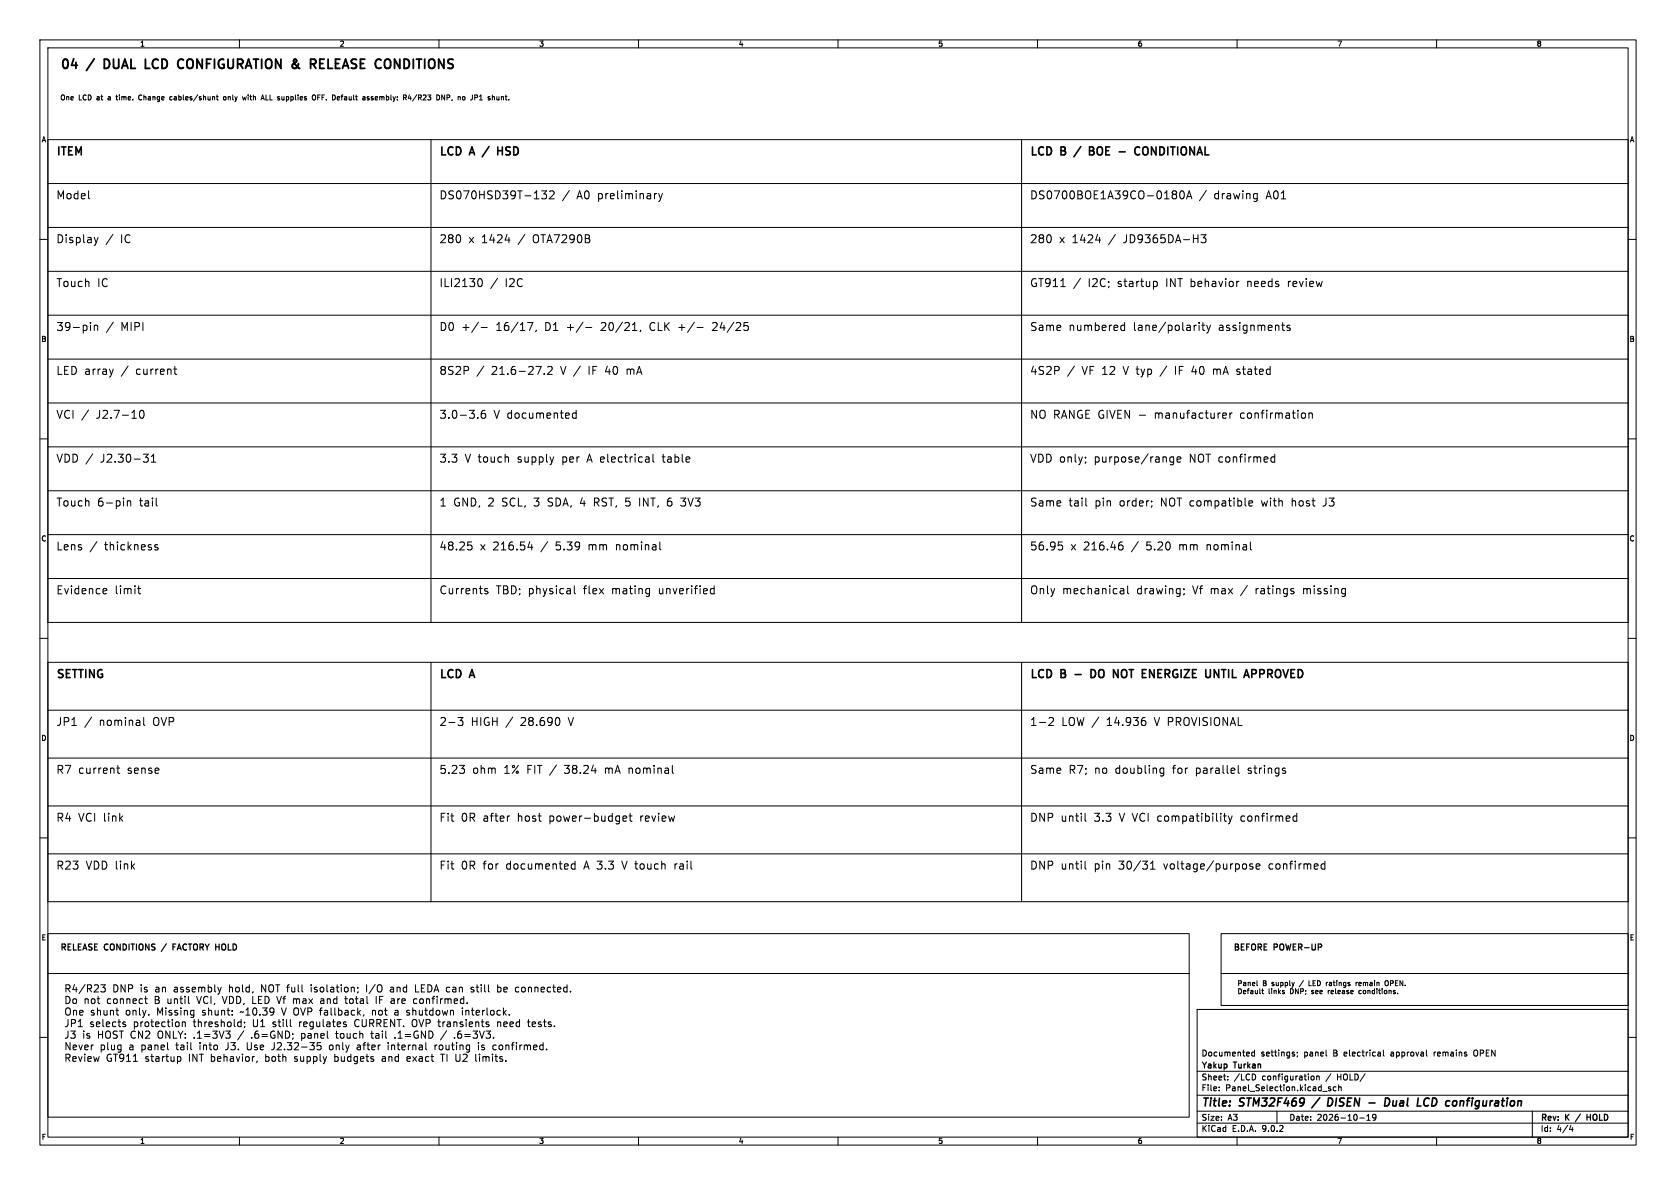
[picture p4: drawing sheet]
<svg xmlns="http://www.w3.org/2000/svg" width="420mm" height="297mm" viewBox="0 0 420 297" stroke-linecap="round" stroke-linejoin="round" font-family="sans-serif">
<g fill="none" stroke="#000" stroke-width=".25">
<path d="M10 10h400v277h-400zM12 12h396v273h-396zM60 10v2M110 10v2M160 10v2M210 10v2M260 10v2M310 10v2M360 10v2M12 35h396v121h-396zM29 24.2h.5M35 23.9l-.3 .4 .3 .7"/>
<path d="M43 24.2l-.5 .3 .1 .4 .4 .2M54.2 24.2h.5M54.4 23.8v1.1l.3 .2M56.6 24.3l-.4-.1-.2 .3 .1 .5 .5-.1M60.8 24.2l.2 .9 .2-.6 .3 .6 .2-.9M65.4 25.1l.4-1.3 .4 1.3M65.5 24.7h.6M78.4 23.9l.4-.1 .2 .2 .1 .6-.3 .5-.5-.2v-.7zM79.6 24.4h.4M80.2 23.8h-.6v1.3M84.6 24.3h.4M84.6 25h.4"/>
<path d="M85.1 24.5l-.6 .1M92.5 24.3l-.3-.1-.2 .2 .5 .3v.3h-.5M101.1 23.8h.5l.2 .2-.1 .4-.6 .1M101.4 24.5l.4 .6M102.6 23.7l-.3 .9h.8M102.9 24.2v.9M108 35v121M110 24v.9M111.4 23.8v1.3l-.7-1.3v1.3M118.4 23.8v.9M119.6 23.9l-.6-.1v1.3M120.2 25.1h.7"/>
<path d="M120.2 24.2l.3-.4v1.3M124.5 24.2l.1 .8 .4-.1M125 24.2v.9M256 35v121M12 57h396M12 46h396M22.3 49.7l.2 .1M23.6 59.5l.5 1.3M24.6 59.5l-.5 1.3M28.3 58.7l-1.7 2.6M131.5 58.7l-1.7 2.6M135.7 47.8h1.3l-.7 .8 .6 .2v.8l-.3 .2-.9-.2"/>
<path d="M137.7 48l.8-.2 .3 .2 .1 .4-1.3 1.4h1.3M142.7 47.7l-1.7 2.6M164.6 48.5l-.5 .2M165.1 48.5l.4 1.3M165.5 49.8l-.4 .7M166 48.5l-.5 1.3M279.5 58.7l-1.7 2.6M294.5 47.8l.4 .4-.4 .5 .4 .4v.4l-.4 .3M295.9 47.9l.2-.1a1.07 1.07 0 0 1 .7 1 1.07 1.07 0 0 1-.7 1 1.33 1.33 0 0 1-.2-1.9zM297.3 49.8l.7-2 .7 2M297.5 49.3h1M301 58.8h1.2l-.7 .8 .6 .2v.8l-.3 .2-.8-.2"/>
<path d="M302.3 47.7l-1.7 2.6M314.5 48.5l.6 .1M315.1 49.7l-.6 .1M315.1 48.5v1.6l-.2 .3-.5 .1M10 60h2M12 68h396M12 79h396M24.1 60.8l-.2 .5M120 69.9l.2-.1a1.07 1.07 0 0 1 .7 1 1.07 1.07 0 0 1-.7 1l-.2-.1M124.7 69.7l-1.7 2.6M126.6 60.2h1.2M265.8 71.8h1.2"/>
<path d="M270.8 69.7l-1.7 2.6M274.6 60.2h1.2M289.2 70.5h.4l.4 .4-.1 .7-.7 .2M309.9 70.5v1.3M310.5 70.5l-.4 .1-.2 .3M408 60h2M12 90h396M22.7 80.8v.2M22.7 81.5v1.3M23.6 81.7l.3-.2 .5 .1 .1 1.2M23.6 81.5v1.3M28.4 92.5l-.5 1.3"/>
<path d="M28.4 80.7l-1.7 2.6M32.1 91.7l-1.7 2.6M43.5 92.5h.8M43.8 91.8v1.8l.5 .2M119.9 80.7l-1.7 2.6M120.6 82.1h1.5M121.2 91.7l-1.7 2.6M132.2 80.8h1.3l-.8 2M134.3 91.8h1.3l-.8 2M134.4 82.7l-.2 .4M136.4 93.6v.2M137.2 92l.8-.2 .3 .2 .1 .4-1.3 1.4h1.3"/>
<path d="M146.1 80.7l-1.7 2.6M146.8 82.1h1.5M158.5 82.8h1.1M158.9 81.1l.2-.3v2M160.6 82.7l-.2 .4M174.7 82.1h1.5M187.4 80.8h-.9l-.1 1 .3-.2 .6 .1 .2 .3-.1 .6-.3 .2-.7-.2M269.2 91.7l-1.7 2.6M281 82.6l.2 .2 .6-.1M281.8 80.8v2M281.8 81.6l-.6-.1-.2 .2M299.6 81.5h.2"/>
<path d="M300.5 80.8v.2M300.5 81.5v1.3M301.1 81.5h.8M301.4 80.8v1.8l.5 .2M302.4 81.5l.5 1.3M302.9 82.8l-.5 .7M303.3 81.5l-.4 1.3M321.1 81.5h.8M321.7 82.8h.2M323.2 81.6l-.4-.1-.3 .3 .1 .3 .6 .2v.4h-.7M10 110h2M12 101h396"/>
<path d="M12 112h396M22.2 102.7l-1.7 2.6M23.2 113.7l-1.7 2.6M33.1 104.8h1.1M35.2 102.9l.2-.1a1.07 1.07 0 0 1 .7 1 1.07 1.07 0 0 1-.7 1 1.33 1.33 0 0 1-.2-1.9zM35.9 113.8h1.2l-.6 .8 .6 .2v.7l-.3 .3h-.6M37.9 115.8h1.2M37.9 114.4l.6-.6v2M119.7 104.6v.2M121.5 102.8a.79 .79 0 0 0-.9 .9v.8l.2 .2 .5 .1 .3-.2 .1-.6-.2-.3-.5-.1-.4 .4M127.1 114.5l.3 .3v1M138.8 114.5l-.5 1.3"/>
<path d="M144.4 103.6l-.6-.1-.4 .4 .2 .8h.8M144.4 102.8v2M162 114.5h.4l.3 .3v1M162.7 115.7l-.7 .1M162.7 115l-.7 .1M163.6 113.8v1.8l.3 .2M272 114.6v.2M272.1 115.7l-.2 .4M285.5 104.1h1.6M294.1 114.5v1.6l-.4 .4-.5-.1M294.1 114.6l-.6-.1-.4 .4 .2 .8h.8M295 115.2l.9-.2-.1-.4-.6-.1-.2 .3 .1 .9h.7"/>
<path d="M306.5 104.7h.7M306.5 103.6l.6-.1 .2 .5-.9 .2M308.2 103.5v1.3M308.8 103.5l-.4 .1-.2 .3M319.4 114.6l-.5-.1-.4 .4 .2 .8h.7M319.4 113.8v2M326.5 103.5l.5 .1 .1 .3v.7l-.6 .2M328 103.7l.3-.2 .5 .1 .1 1.2M328 103.5v1.3M408 110h2M12 134h396M12 123h396"/>
<path d="M24.3 135.7l-1.7 2.6M31.9 125.7l.3-.2 .5 .1 .1 1.2M31.9 125.5v1.3M39.1 124.8v1.8l.3 .2M39.5 136.6l-.4-.1-.3 .3 .1 .3 .6 .2v.4h-.7M117.2 135.8h1M117.4 136.6h.5l.4 .4-.2 .7-.7 .1M132.8 135.7l-.5 1.5h1.2M133.2 136.5v1.3M137.2 135.7l-1.7 2.6M165.3 135.8v1.8l.3 .2M265.2 135.8h1"/>
<path d="M265.4 136.6h.5l.4 .4-.2 .7-.7 .1M272.1 124.8v1.8l.3 .2M280.7 136.6l.5 .1 .2 .3-.1 .6-.6 .2M281.2 135.8l-.5 .1M285.2 135.7l-1.7 2.6M288.6 125.6v.2M288.7 126.7l-.2 .4M313 126.2l.9-.2-.1-.4-.6-.1-.2 .3 .1 .9h.7M313.3 135.8v1.8l.3 .2M10 160h2M12 145h396M26.1 147.5l.6 .1 .1 .4-1 .2"/>
<path d="M26.7 148.7l-.6 .1M34.5 147.5h.7M34.8 146.8v1.8l.4 .2M121.5 147.6h.7M121.5 148.1l.7 .2 .1 .3-.3 .2-.6-.1M143.9 146.8v1.8l.3 .2M162.2 147.5l.6 .1M162.8 148.7l-.6 .1M162.8 147.5v1.6l-.2 .3-.5 .1M179 147.6l-.6-.1-.4 .4 .2 .8h.8M179 146.8v2M280.8 147.6h.7l.1 1.2"/>
<path d="M280.8 148.7h.8M281.6 148l-.8 .2M282.6 146.8v1.8l.3 .2M296.7 147.6v.2M296.8 148.7l-.2 .4M323.7 147.5l.5 .1M323.7 148.2l.5 .1 .1 .3-.3 .2h-.4M336.6 147.5l.5 .1M337.1 148.7l-.5 .1M337.1 147.5v1.6l-.1 .3-.5 .1M408 160h2M12 166h396v60h-396z"/>
<path d="M12 178h396M23 179.7l-1.8 2.6M36 179.8v1.8l.3 .2M108 166v60M114.8 179.8h1.2l-.7 .8 .6 .2v.8l-.3 .2-.7-.1M128.5 179.7l-1.7 2.6M139.6 179.8a1.07 1.07 0 0 1 .7 1 1.07 1.07 0 0 1-.7 1M256 166v60M275.3 179.7l-1.7 2.6M287 179.8l-.6 .1M12 190h396M29.2 192.5h.8"/>
<path d="M29.5 191.8v1.8l.5 .2M115.1 191.8h1.3l-.7 .8M116.3 192.8v.8M148.2 193.2h1.2M168.5 191.8v1.8l.3 .2M262.9 180l.7-.2 .3 .2 .1 .4-1.2 1.4h1.2M286.4 180.6l.6 .1 .1 .3v.6l-.7 .2M291.6 192.6l-.5-.1-.4 .4 .2 .8h.7M291.6 192.5v1.6l-.4 .4-.4-.1M309.1 192.5l.3 .5-.9 .2M309.3 193.7l-.2 .1M310.3 191.8v1.8l.3 .2"/>
<path d="M321.6 192.5l.5 .1M321.6 193.2l.5 .1 .1 .3-.3 .2h-.4M10 210h2M12 202h396M12 214h396M127.7 204.5l-.4 .1M144.1 216.6l-.6-.1-.4 .4 .2 .8h.8M144.1 215.8v2M156.1 205.2l1-.2-.1-.4-.6-.1-.3 .3 .1 .9h.8M157.6 204.5h.8M157.9 203.8v1.8l.5 .2M271.9 203.8v1.8l.3 .2"/>
<path d="M271.9 215.8v1.8l.3 .2M288.3 217.8h1.1M288.3 216.4l.6-.6v2M306.6 204.5h.7M306.9 203.8v1.8l.4 .2M307.8 204.5l.5 1.3M308.3 205.8l-.5 .7M308.8 204.5l-.5 1.3M312 216.5l.4 .4v.6l-.4 .3M313.9 216.6l-.5-.1-.3 .3 .1 .3 .7 .2v.4h-.8M314.8 217.2l.9-.2-.1-.4-.5-.1-.3 .3 .1 .9h.7M325 204.6l-.6-.1-.4 .4 .2 .8h.8"/>
<path d="M325 203.8v2M332 216.6l-.6-.1-.3 .4 .1 .8h.8M332 215.8v2M408 210h2M12 234h286v46h-286zM306 234h102v18h-102zM12 244h286M25.3 246.8h1.1l-.6 .7 .5 .2v.8l-.3 .1-.7-.1M29 253.2h.7M29.4 254.3l.3 .1M30.8 256.6l.7 .4-.1 .2-.5 .1M36.2 250.3h.7"/>
<path d="M36.5 249.7v1.6l.4 .2M37.3 254.3v.1M45.7 256.1v1.2M45.8 256.2l-.1 .1M46.4 256.2v1.1M47.2 251.3l.3 .2M48.4 253.2l.2 .1M48.6 253.2v1.5l-.2 .2M48.6 254.3l-.2 .1M54.6 247.4l.4 1.2M55 248.6l-.2 .5M55.4 247.4l-.4 1.2"/>
<path d="M57.3 259.1l.4 .3v.5l-.4 .3M57.7 258.4l-.6 .7M58.2 254.3v.1M58.2 253.3v.2M59.9 256.1l.5 .1M60.4 257.2l-.5 .1M60.4 255.5v1.8M61.3 256.2v.2M61.4 257.2l-.2 .4M72.8 257.1l.2 .2M86.1 256.6l.7 .4-.1 .2-.5 .1M86.1 256.2h.6"/>
<path d="M89.6 247.5v.2M89.7 248.5l-.1 .4M91.2 254.3l-.2 .4M103.8 250.4l-.2 .3 .2 .7M117.1 251.4v.1M118 248.5l.2 .1M118.1 247.5v.4M121.9 256.6l.7 .4-.1 .2-.5 .1M121.9 256.2h.6M124.7 246.8v1.8M124.7 248.5l.2 .1M124.9 247.4l-.2 .1"/>
<path d="M127.6 254.3v.1M129.5 247.4l-.3 .4v.5l.3 .3M300 253h108v32h-108zM306 244h102M315 245.8v1.1l.2 .2M316.2 248.2h.4M316.4 247.8v1.1l.2 .2M321.8 248.7v.3M339.8 246.2v.9M340.2 246.2l-.4 .3M340.8 248.2l-.3 .3v.3l.3 .3M347.7 245.9h-.5l-.1 .3v.7l.3 .2 .3-.1"/>
<path d="M350.2 248.9v.2M10 260h2M42.1 263l.1 .1M44.6 264.8h.4l.3 .4-.1 .6-.6 .2M64.4 265.9l-.1 .4M79.5 261.3l-.1 .9 .3-.2 .6 .1 .2 .7-.4 .3-.7-.2M106.7 262.9l.3 .2M113.9 260v.2M119.9 261.9v1.2M123.7 262l-.2 .3 .2 .7M137 262.9v.2M300 278.5h108"/>
<path d="M300 274.5h108M300 268.5h108M305.5 273.2v.2M305.5 272.5v.1M307.7 270.5v.2M307.7 269.8v.1M314.4 263.8l-.5-.1-.2 .3 .1 .6h.6M314.4 263.2v1.5M314.6 269.5v.8M320 278.5v3M324.2 264.2l.2 .2-.2 .3M324.2 263.7l.2 .1"/>
<path d="M325.1 263.8v.1M325.2 264.6l-.2 .3M328.8 269.7l.5 .3-.1 .5-.4 .2M329.9 269.8h.6l.1 .9M329.9 269.7v1M332.4 264.6l.1 .1M333.4 272.5l-.3-.1-.2 .2v.2l.5 .2v.3h-.5M334.8 272.5l-.4-.1-.3 .3 .1 .6h.6M335.4 272.5h.6l.1 .9M335.4 271.9v1.5M342.5 279.7l.4-.4v1.5M344.8 279.9l-.3 .3-.4-.1-.1-.7 .5-.1 .3 .3-.1 .8-.2 .3-.4 .1"/>
<path d="M345.9 263.8v.9M345.9 264.6l-.1 .1M345.9 264l-.1 .1M346.7 263.2v1.3l.2 .2M357.5 264.6l.2 .1M369.4 263.4v1.1M384 278.5v6.5M408 260h2M60 285v2M110 285v2M160 285v2M210 285v2"/>
<path d="M260 285v2M300 281.5h108M310 285v2M340.7 280.2h1.2M342.5 280.8h.9M360 285v2M393.7 282l-.4 1.1h.9M394 282.6v1"/>
</g>
<g fill="none" stroke="#000" stroke-width=".3">
<path d="M16.3 236.7l-.7-.1v1.5M17.8 236.6h-.7v1.5M18.4 236.6v1.5M20.3 236.6h-.7v1.5M20.8 238.1l.5-1.5 .5 1.5M23.1 236.7h-.8M24.4 236.6h-.7v1.5M27.1 236.7l-.5-.1-.3 .2M27.7 236.8l.3-.2 .6 .2M30.1 236.6v1.5l-.8-1.5v1.5M31.6 236.8l-.8-.2v1.5M32.3 236.6v1.5"/>
<path d="M32.8 236.6h.9M33.3 236.6v1.5M34.2 236.6v1.5M34.9 236.8l.3-.2 .6 .2M37.3 236.6v1.5l-.8-1.5v1.5M38.8 236.7h-.7M41.7 236.5l-1.3 2M43.3 237.3h.5M44.1 236.6h-.8v1.5M44.4 238.1l.5-1.5 .5 1.5M46.8 236.7l-.5-.1-.3 .2M47.2 236.6h.9"/>
<path d="M47.6 236.6v1.5M48.6 236.8l.2-.2 .6 .2M50.9 236.7l-.8-.1v1.5M51.4 236.6l.5 .8 .5-.8M54.1 236.6v1.5M54.9 236.6v1.5M55.6 236.8l.3-.2 .6 .2M57.2 236.6v1.5M59.1 236.8l-.7-.2v1.5M310.3 236.7l-.7-.1v1.5M311.8 236.6h-.7v1.5M313.1 236.6h-.7v1.5"/>
<path d="M313.7 236.8l.3-.2 .6 .2M316.1 236.7l-.8-.1v1.5M317.5 236.6h-.7v1.5M320.1 236.7l-.8-.1v1.5M320.8 236.8l.3-.2 .5 .2M322.2 236.6l.4 1.5M323.5 236.6l-.4 1.5M324.8 236.6h-.7v1.5M326.2 236.7l-.8-.1v1.5M328.8 236.6v1.2M329.6 236.6v1.2M331.1 236.7l-.8-.1v1.5"/>
<path d="M396 279.2l-1.2 1.9M397.7 279.3v1.5M397.7 280h.8"/>
</g>
<g fill="none" stroke="#000" stroke-width=".4">
<path d="M14.7 36.8v2M15.4 36.8h1.1M16 36.8v2M17.2 37.8h.7M18.2 36.8h-1v2h1M19 38.8v-2l.7 1.5 .7-1.5v2M110.7 36.8v2M113.5 37l-.6-.2-.4 .3M115.3 37.1l-.5-.3h-.4v2M117.6 38.8l.7-2 .6 2M122.5 36.7l-1.7 2.6M124.7 37.8h1.2"/>
<path d="M124.7 36.8v2M125.9 36.8v2M127.9 36.9l-.8-.1-.3 .2M129.7 37.1l-.5-.3h-.5v2M258.7 36.8v2M261.5 37l-.6-.2-.4 .3M263.3 37.1l-.5-.3h-.4v2M266.8 37l-.3-.2h-.6v2M270.8 36.7l-1.7 2.6M273 37.8h.7M273.7 37.8l.3 .1M274 37l-.3-.2h-.7v2l1-.1"/>
<path d="M274 37.6l-.3 .2M275 37.1a.68 .68 0 0 1 1.2 0M278.1 36.8h-1v2M280.5 38.1h1.5M285.6 37a.8 .8 0 0 0-1 0 .8 .8 0 0 0-.2 1 .75 .75 0 0 0 .3 .7 .75 .75 0 0 0 .9-.1M287.6 37.1a.67 .67 0 0 0-.8-.3 .67 .67 0 0 0-.4 .7v.7a.67 .67 0 0 0 .8 .6M289.7 36.8v2l-1.2-2v2M291.6 37.1l-.5-.3h-.5v2M292.6 36.8v2M293.3 36.8h1.2M293.9 36.8v2M295.1 36.8v2"/>
<path d="M296.1 37.1a.68 .68 0 0 1 1.1 0M299.3 36.8v2l-1.1-2v2M300 38.8l.6-2 .7 2M302 36.8v2M15.8 167.9l-.8-.1-.3 .2M17.6 167.8h-1v2M18.2 167.8h1.1M18.7 167.8v2M19.7 167.8h1.1M20.3 167.8v2M21.5 167.8v2M23.6 167.8v2l-1.1-2v2"/>
<path d="M25.6 167.9l-.5-.1-.5 .3M110.7 167.8v2M113.5 168l-.6-.2-.4 .3M115.3 168.1l-.5-.3h-.4v2M117.6 169.8l.7-2 .6 2M258.7 167.8v2M261.5 168l-.6-.2-.4 .3M263.3 168.1l-.5-.3h-.4v2M266.8 168l-.3-.2h-.6v2M269.4 169.1h1.5M274.4 168.1l-.5-.3h-.5v2h.5l.5-.3M275.4 168.1a.68 .68 0 0 1 1.1 0"/>
<path d="M280.2 167.8v2l-1.2-2v2M281.1 168.1a.68 .68 0 0 1 1.2 0M282.9 167.8h1.2M283.5 167.8v2M287.2 167.8h-.9v2M289.2 167.8v2l-1.1-2v2M291.1 167.8h-.9v2M293 168l-.3-.2h-.7v2M295 167.9l-.5-.1-.4 .3M296 167.8v2M296.7 167.8h1.4l-1.4 2M299.8 167.8h-1v2"/>
<path d="M302.2 167.8v1.6M303.3 167.8v1.6M305.4 167.8v2l-1.1-2v2M306.1 167.8h1.1M306.6 167.8v2M307.9 167.8v2M308.8 167.8v2M311.7 169.8l.7-2 .6 2M314.7 168l-.2-.2h-.8v2M315.7 168.9h.8M316.7 168l-.2-.2h-.8v2M318.7 168l-.2-.2h-.8v2"/>
<path d="M319.7 168.1a.68 .68 0 0 1 1.1 0M321.5 167.8l.7 2 .6-2M324.5 167.8h-1v2M326.3 168.1l-.5-.3h-.5v2M330.7 275.1l-2 2.6M333.7 275.3l-.8-.1-.2 2h.4l.6-.3M343 276.4h1.6M347 277.2l.2-2a1 1 0 0 1 1.1 .7 1 1 0 0 1-.6 1.2l-.3 .1M349.1 275.9l-.1 1 .1 .2 .4 .1M357.3 275.3l.5-.1 .3 .2M357.9 277l-.6 .2M366.5 275.9l-.4 .1"/>
</g>
<g fill="none" stroke="#000" stroke-width=".46">
<path d="M16 15.1l.3-.3 .5 .3M18.5 14.7l-.6 1.7M23.6 14.7l-1.9 3M27.2 15.2l-.5-.4h-.6v2.3h.6M28.4 14.8v1.9M29.8 14.8v1.9M30.5 17.1l.8-2.3 .8 2.3M32.8 14.8v2.3M36.4 14.8v2.3h1.1M39.6 15.1l-.1-.2a.83 .83 0 0 0-1.1 .3M41.7 15.2l-.5-.4h-.6v2.3M46 15.1l-.1-.2a.83 .83 0 0 0-1.1 .3"/>
<path d="M46 16.9l-.1 .1M47 15.2a.78 .78 0 0 1 1.3 0M50.7 14.8v2.3l-1.3-2.3v2.3M52.9 14.8h-1.1v2.3M53.7 14.8v2.3M56 14.9a.83 .83 0 0 0-1 .3M57.1 14.8v1.9M58.5 14.8v1.9M60.8 15.1l-.4-.3h-.8v2.3M61.5 17.1l.8-2.3 .8 2.3M63.5 14.8h1.3M64.2 14.8v2.3"/>
<path d="M65.6 14.8v2.3M66.7 15.2a.78 .78 0 0 1 1.3 0M70.4 14.8v2.3l-1.3-2.3v2.3M73.6 15.2l.3-.4 .4 .4M79 15.1l-.3-.3h-.9v2.3M80.1 15.9h.8M81.2 14.8h-1.1v2.3h1.1M82.2 14.8v2.3M85.2 14.8h-1.1v2.3M85.8 17.1l.8-2.3 .8 2.3M89.3 14.9l-.8-.1-.4 .3M91.4 14.8h-1.1v2.3"/>
<path d="M95.5 15.1l-.1-.2a.83 .83 0 0 0-1.1 .3M96.5 15.2a.78 .78 0 0 1 1.3 0M100.2 14.8v2.3l-1.3-2.3v2.3M102.4 15.2l-.6-.4h-.5v2.3M103.6 14.8v2.3M104.3 14.8h1.4M105 14.8v2.3M106.4 14.8v2.3M107.5 15.2a.78 .78 0 0 1 1.3 0M111.2 14.8v2.3l-1.3-2.3v2.3M113.5 14.9l-.8-.1-.4 .3"/>
</g>
<g font-size="3.2">
<text x="15" y="18.4">04</text>
<text x="27.1" y="18.4">DUAL</text>
<text x="38.4" y="18.4">LCD</text>
<text x="47.5" y="18.4">CONFIGURATION</text>
<text x="77" y="18.4">&amp;</text>
<text x="82.5" y="18.4">RELEASE CONDITIONS</text>
</g>
<g font-size="2.8">
<text x="110" y="39.9">LCD</text>
<text x="117.9" y="39.9">A</text>
<text x="126.4" y="39.9">HSD</text>
<text x="258" y="39.9">LCD</text>
<text x="265.9" y="39.9">B</text>
<text x="274.7" y="39.9">BOE</text>
<text x="287.7" y="39.9">CONDITIONAL</text>
<text x="14" y="50.2">Model</text>
<text x="110" y="50.2">DS070HSD39T-132</text>
<text x="144.4" y="50.2">A0 preliminary</text>
<text x="258" y="50.2">DS0700BOE1A39CO-0180A</text>
<text x="304" y="50.2">drawing</text>
<text x="317.1" y="50.2">A01</text>
<text x="14" y="61.2">Display</text>
<text x="30" y="61.2">IC</text>
<text x="110" y="61.2">280</text>
<text x="117.3" y="61.2">x 1424</text>
<text x="133.4" y="61.2">OTA7290B</text>
<text x="258" y="61.2">280</text>
<text x="265.3" y="61.2">x 1424</text>
<text x="281.4" y="61.2">JD9365DA-H3</text>
<text x="14" y="72.2">Touch</text>
<text x="24.2" y="72.2">IC</text>
<text x="110" y="72.2">ILI2130</text>
<text x="126.4" y="72.2">I2C</text>
<text x="258" y="72.2">GT911</text>
<text x="272.5" y="72.2">I2C;</text>
<text x="279.9" y="72.2">startup</text>
<text x="292" y="72.2">INT behavior</text>
<text x="312.4" y="72.2">needs</text>
<text x="322.7" y="72.2">review</text>
<text x="14" y="83.2">39-pin</text>
<text x="30.1" y="83.2">MIPI</text>
<text x="110" y="83.2">D0 +/-</text>
<text x="124.1" y="83.2">16/17,</text>
<text x="136.4" y="83.2">D1 +/-</text>
<text x="150.5" y="83.2">20/21,</text>
<text x="162.7" y="83.2">CLK +/-</text>
<text x="178.6" y="83.2">24/25</text>
<text x="258" y="83.2">Same</text>
<text x="267.7" y="83.2">numbered</text>
<text x="283.8" y="83.2">lane/polarity</text>
<text x="305.2" y="83.2">assignments</text>
<text x="14" y="94.2">LED array</text>
<text x="33.9" y="94.2">current</text>
<text x="110" y="94.2">8S2P</text>
<text x="123" y="94.2">21.6-27.2</text>
<text x="140.4" y="94.2">V /</text>
<text x="147.3" y="94.2">IF 40</text>
<text x="157" y="94.2">mA</text>
<text x="258" y="94.2">4S2P</text>
<text x="271" y="94.2">VF 12</text>
<text x="281.4" y="94.2">V typ</text>
<text x="290.7" y="94.2">/</text>
<text x="294.4" y="94.2">IF 40</text>
<text x="304" y="94.2">mA stated</text>
<text x="14" y="105.2">VCI /</text>
<text x="23.9" y="105.2">J2.7-10</text>
<text x="110" y="105.2">3.0-3.6</text>
<text x="123.6" y="105.2">V documented</text>
<text x="258" y="105.2">NO RANGE GIVEN -</text>
<text x="289.2" y="105.2">manufacturer</text>
<text x="310.7" y="105.2">confirmation</text>
<text x="14" y="116.2">VDD /</text>
<text x="25" y="116.2">J2.30-31</text>
<text x="110" y="116.2">3.3</text>
<text x="116.3" y="116.2">V touch</text>
<text x="129.5" y="116.2">supply</text>
<text x="140.7" y="116.2">per</text>
<text x="147" y="116.2">A electrical</text>
<text x="166" y="116.2">table</text>
<text x="258" y="116.2">VDD only;</text>
<text x="274" y="116.2">purpose/range</text>
<text x="297.9" y="116.2">NOT confirmed</text>
<text x="14" y="127.2">Touch</text>
<text x="24.2" y="127.2">6-pin</text>
<text x="34.8" y="127.2">tail</text>
<text x="110" y="127.2">1 GND, 2 SCL, 3 SDA, 4 RST, 5 INT, 6</text>
<text x="170.8" y="127.2">3V3</text>
<text x="258" y="127.2">Same</text>
<text x="267.7" y="127.2">tail</text>
<text x="274.2" y="127.2">pin</text>
<text x="280.4" y="127.2">order;</text>
<text x="290.7" y="127.2">NOT compatible</text>
<text x="316.1" y="127.2">with</text>
<text x="323.6" y="127.2">host</text>
<text x="331.6" y="127.2">J3</text>
<text x="14" y="138.2">Lens</text>
<text x="26" y="138.2">thickness</text>
<text x="110" y="138.2">48.25</text>
<text x="120.2" y="138.2">x 216.54</text>
<text x="139.1" y="138.2">5.39</text>
<text x="147.3" y="138.2">mm</text>
<text x="154.2" y="138.2">nominal</text>
<text x="258" y="138.2">56.95</text>
<text x="268.2" y="138.2">x 216.46</text>
<text x="287.1" y="138.2">5.20</text>
<text x="295.3" y="138.2">mm</text>
<text x="302.2" y="138.2">nominal</text>
<text x="14" y="149.2">Evidence</text>
<text x="28.6" y="149.2">limit</text>
<text x="110" y="149.2">Currents</text>
<text x="124.2" y="149.2">TBD; physical</text>
<text x="146.1" y="149.2">flex</text>
<text x="153.2" y="149.2">mating</text>
<text x="165" y="149.2">unverified</text>
<text x="258" y="149.2">Only</text>
<text x="266.1" y="149.2">mechanical</text>
<text x="284.7" y="149.2">drawing;</text>
<text x="298.7" y="149.2">Vf max</text>
<text x="310.9" y="149.2">/</text>
<text x="314.5" y="149.2">ratings</text>
<text x="326.5" y="149.2">missing</text>
<text x="14" y="170.9">SETTING</text>
<text x="110" y="170.9">LCD</text>
<text x="117.9" y="170.9">A</text>
<text x="258" y="170.9">LCD</text>
<text x="265.9" y="170.9">B</text>
<text x="275.1" y="170.9">DO</text>
<text x="281.5" y="170.9">NOT</text>
<text x="289.5" y="170.9">ENERGIZE</text>
<text x="306.2" y="170.9">UNTIL</text>
<text x="316.8" y="170.9">APPROVED</text>
<text x="14" y="182.2">JP1</text>
<text x="24.7" y="182.2">nominal</text>
<text x="38.2" y="182.2">OVP</text>
<text x="110" y="182.2">2-3</text>
<text x="117.9" y="182.2">HIGH /</text>
<text x="130.3" y="182.2">28.690</text>
<text x="142.3" y="182.2">V</text>
<text x="258" y="182.2">1-2</text>
<text x="265.9" y="182.2">LOW /</text>
<text x="277.1" y="182.2">14.936</text>
<text x="289.2" y="182.2">V PROVISIONAL</text>
<text x="14" y="194.2">R7 current</text>
<text x="31.7" y="194.2">sense</text>
<text x="110" y="194.2">5.23</text>
<text x="118.2" y="194.2">ohm</text>
<text x="126.1" y="194.2">1% FIT /</text>
<text x="141.3" y="194.2">38.24</text>
<text x="151.5" y="194.2">mA nominal</text>
<text x="258" y="194.2">Same</text>
<text x="267.7" y="194.2">R7;</text>
<text x="274.1" y="194.2">no</text>
<text x="279.3" y="194.2">doubling</text>
<text x="293.8" y="194.2">for</text>
<text x="299.5" y="194.2">parallel</text>
<text x="312.6" y="194.2">strings</text>
<text x="14" y="206.2">R4 VCI link</text>
<text x="110" y="206.2">Fit</text>
<text x="115.4" y="206.2">0R after</text>
<text x="129.5" y="206.2">host</text>
<text x="137.5" y="206.2">power-budget</text>
<text x="160.3" y="206.2">review</text>
<text x="258" y="206.2">DNP until</text>
<text x="274" y="206.2">3.3</text>
<text x="280.4" y="206.2">V VCI compatibility</text>
<text x="310.8" y="206.2">confirmed</text>
<text x="14" y="218.2">R23</text>
<text x="21.4" y="218.2">VDD link</text>
<text x="110" y="218.2">Fit</text>
<text x="115.4" y="218.2">0R for</text>
<text x="126.6" y="218.2">documented</text>
<text x="146.2" y="218.2">A 3.3</text>
<text x="155.9" y="218.2">V touch</text>
<text x="169" y="218.2">rail</text>
<text x="258" y="218.2">DNP until</text>
<text x="274" y="218.2">pin</text>
<text x="280.2" y="218.2">30/31</text>
<text x="291.5" y="218.2">voltage/purpose</text>
<text x="317.8" y="218.2">confirmed</text>
<text x="301" y="277.9">Title:</text>
<text x="310.6" y="277.9">STM32F469</text>
<text x="334.3" y="277.9">DISEN</text>
<text x="345.4" y="277.9">-</text>
<text x="350.2" y="277.9">Dual</text>
<text x="359.2" y="277.9">LCD</text>
<text x="367.2" y="277.9">configuration</text>
</g>
<g font-size="2.5">
<text x="16" y="249">R4/R23</text>
<text x="16" y="251.9">Do not</text>
<text x="26.7" y="251.9">connect</text>
<text x="28.1" y="249">DNP is</text>
<text x="38.7" y="251.9">B until</text>
<text x="38.8" y="249">an</text>
<text x="43.6" y="249">assembly</text>
<text x="49.5" y="251.9">VCI, VDD, LED Vf max</text>
<text x="57.5" y="249">hold,</text>
<text x="65.6" y="249">NOT full</text>
<text x="78.2" y="249">isolation;</text>
<text x="80.8" y="251.9">and</text>
<text x="87.2" y="251.9">total</text>
<text x="92.2" y="249">I/O</text>
<text x="94.9" y="251.9">IF are</text>
<text x="98.3" y="249">and</text>
<text x="104.5" y="251.9">confirmed.</text>
<text x="104.7" y="249">LEDA can</text>
<text x="118.8" y="249">still</text>
<text x="125.5" y="249">be</text>
<text x="130.2" y="249">connected.</text>
<text x="16" y="254.8">One</text>
<text x="16" y="257.7">JP1</text>
<text x="22.4" y="257.7">selects</text>
<text x="22.5" y="254.8">shunt</text>
<text x="31.4" y="254.8">only.</text>
<text x="33.3" y="257.7">protection</text>
<text x="39.3" y="254.8">Missing</text>
<text x="48.4" y="257.7">threshold;</text>
<text x="50.7" y="254.8">shunt:</text>
<text x="60.4" y="254.8">~10.39</text>
<text x="63.4" y="257.7">U1</text>
<text x="68.4" y="257.7">still</text>
<text x="70.8" y="254.8">V OVP fallback,</text>
<text x="75.1" y="257.7">regulates</text>
<text x="89.1" y="257.7">CURRENT. OVP transients</text>
<text x="93.7" y="254.8">not</text>
<text x="99.4" y="254.8">a shutdown</text>
<text x="116.5" y="254.8">interlock.</text>
<text x="125.1" y="257.7">need</text>
<text x="133" y="257.7">tests.</text>
<text x="16" y="260.6">J3</text>
<text x="16" y="263.5">Never</text>
<text x="20.6" y="260.6">is</text>
<text x="24.3" y="260.6">HOST CN2</text>
<text x="24.9" y="263.5">plug</text>
<text x="32.2" y="263.5">a panel</text>
<text x="39.5" y="260.6">ONLY: .1=3V3</text>
<text x="44.2" y="263.5">tail</text>
<text x="50.1" y="263.5">into</text>
<text x="56.7" y="263.5">J3.</text>
<text x="59.9" y="260.6">/</text>
<text x="62.1" y="263.5">Use</text>
<text x="63.2" y="260.6">.6=GND;</text>
<text x="68.5" y="263.5">J2.32-35</text>
<text x="75.8" y="260.6">panel</text>
<text x="83" y="263.5">only</text>
<text x="84.7" y="260.6">touch</text>
<text x="90" y="263.5">after</text>
<text x="93.6" y="260.6">tail</text>
<text x="97.8" y="263.5">internal</text>
<text x="99.5" y="260.6">.1=GND</text>
<text x="109.7" y="263.5">routing</text>
<text x="111.3" y="260.6">/</text>
<text x="114.6" y="260.6">.6=3V3.</text>
<text x="120.6" y="263.5">is</text>
<text x="124.4" y="263.5">confirmed.</text>
<text x="16" y="266.4">Review</text>
<text x="26.5" y="266.4">GT911</text>
<text x="36.3" y="266.4">startup</text>
<text x="47.2" y="266.4">INT behavior,</text>
<text x="66.5" y="266.4">both</text>
<text x="73.9" y="266.4">supply</text>
<text x="84.1" y="266.4">budgets</text>
<text x="96.1" y="266.4">and</text>
<text x="102.4" y="266.4">exact</text>
<text x="111.1" y="266.4">TI U2</text>
<text x="119.9" y="266.4">limits.</text>
</g>
<g font-size="2.1">
<text x="15" y="238.9">RELEASE CONDITIONS</text>
<text x="44.6" y="238.9">FACTORY HOLD</text>
<text x="309" y="238.9">BEFORE</text>
<text x="319.3" y="238.9">POWER-UP</text>
<text x="301" y="268.2">Yakup</text>
<text x="301" y="265">Documented</text>
<text x="309.3" y="268.2">Turkan</text>
<text x="315.9" y="265">settings;</text>
<text x="326.8" y="265">panel</text>
<text x="334.2" y="265">B electrical</text>
<text x="348.9" y="265">approval</text>
<text x="359.9" y="265">remains</text>
<text x="370" y="265">OPEN</text>
<text x="301" y="273.7">File:</text>
<text x="301" y="271">Sheet:</text>
<text x="307.1" y="273.7">Panel_Selection.kicad_sch</text>
<text x="309.2" y="271">/LCD</text>
<text x="316.3" y="271">configuration</text>
<text x="332.5" y="271">/</text>
<text x="335.3" y="271">HOLD/</text>
<text x="301" y="281.1">Size:</text>
<text x="307.6" y="281.1">A3</text>
<text x="323" y="281.1">Date:</text>
<text x="330" y="281.1">2026-10-19</text>
<text x="386" y="281.3">Rev:</text>
<text x="392.4" y="281.3">K</text>
<text x="398.9" y="281.3">HOLD</text>
<text x="301" y="283.9">KiCad</text>
<text x="308.7" y="283.9">E.D.A.</text>
<text x="316.3" y="283.9">9.0.2</text>
<text x="386" y="283.9">Id:</text>
<text x="390.1" y="283.9">4/4</text>
</g>
<g font-size="1.8">
<text x="35" y="11.9">1</text>
<text x="85" y="11.9">2</text>
<text x="135" y="11.9">3</text>
<text x="185" y="11.9">4</text>
<text x="235" y="11.9">5</text>
<text x="285" y="11.9">6</text>
<text x="335" y="11.9">7</text>
<text x="385" y="11.9">8</text>
<text x="10.3" y="35.9">A</text>
<text x="408.3" y="35.9">A</text>
<text x="10.3" y="85.9">B</text>
<text x="408.2" y="85.9">B</text>
<text x="10.3" y="135.9">C</text>
<text x="408.2" y="135.9">C</text>
<text x="10.3" y="185.9">D</text>
<text x="408.2" y="185.9">D</text>
<text x="10.3" y="235.9">E</text>
<text x="408.3" y="235.9">E</text>
<text x="10.3" y="285.9">F</text>
<text x="35" y="286.9">1</text>
<text x="85" y="286.9">2</text>
<text x="135" y="286.9">3</text>
<text x="185" y="286.9">4</text>
<text x="235" y="286.9">5</text>
<text x="285" y="286.9">6</text>
<text x="335" y="286.9">7</text>
<text x="385" y="286.9">8</text>
<text x="408.3" y="285.9">F</text>
</g>
<g font-size="1.7">
<text x="15" y="25.5">One</text>
<text x="19.7" y="25.5">LCD at</text>
<text x="27.3" y="25.5">a</text>
<text x="29.6" y="25.5">time.</text>
<text x="35.4" y="25.5">Change</text>
<text x="43.4" y="25.5">cables/shunt</text>
<text x="57.1" y="25.5">only</text>
<text x="62.1" y="25.5">with</text>
<text x="67" y="25.5">ALL supplies</text>
<text x="80.2" y="25.5">OFF.</text>
<text x="85.4" y="25.5">Default</text>
<text x="93.2" y="25.5">assembly:</text>
<text x="103.6" y="25.5">R4/R23</text>
<text x="112.2" y="25.5">DNP,</text>
<text x="117.7" y="25.5">no</text>
<text x="121.1" y="25.5">JP1</text>
<text x="125.7" y="25.5">shunt.</text>
<text x="310" y="247.5">Panel</text>
<text x="310" y="249.5">Default</text>
<text x="316.4" y="247.5">B</text>
<text x="317.8" y="249.5">links</text>
<text x="318.8" y="247.5">supply</text>
<text x="323.4" y="249.5">DNP;</text>
<text x="326" y="247.5">/</text>
<text x="328.4" y="247.5">LED ratings</text>
<text x="329" y="249.5">see</text>
<text x="333.3" y="249.5">release</text>
<text x="340.6" y="247.5">remain</text>
<text x="341.2" y="249.5">conditions.</text>
<text x="348.2" y="247.5">OPEN.</text>
</g>
</svg>
